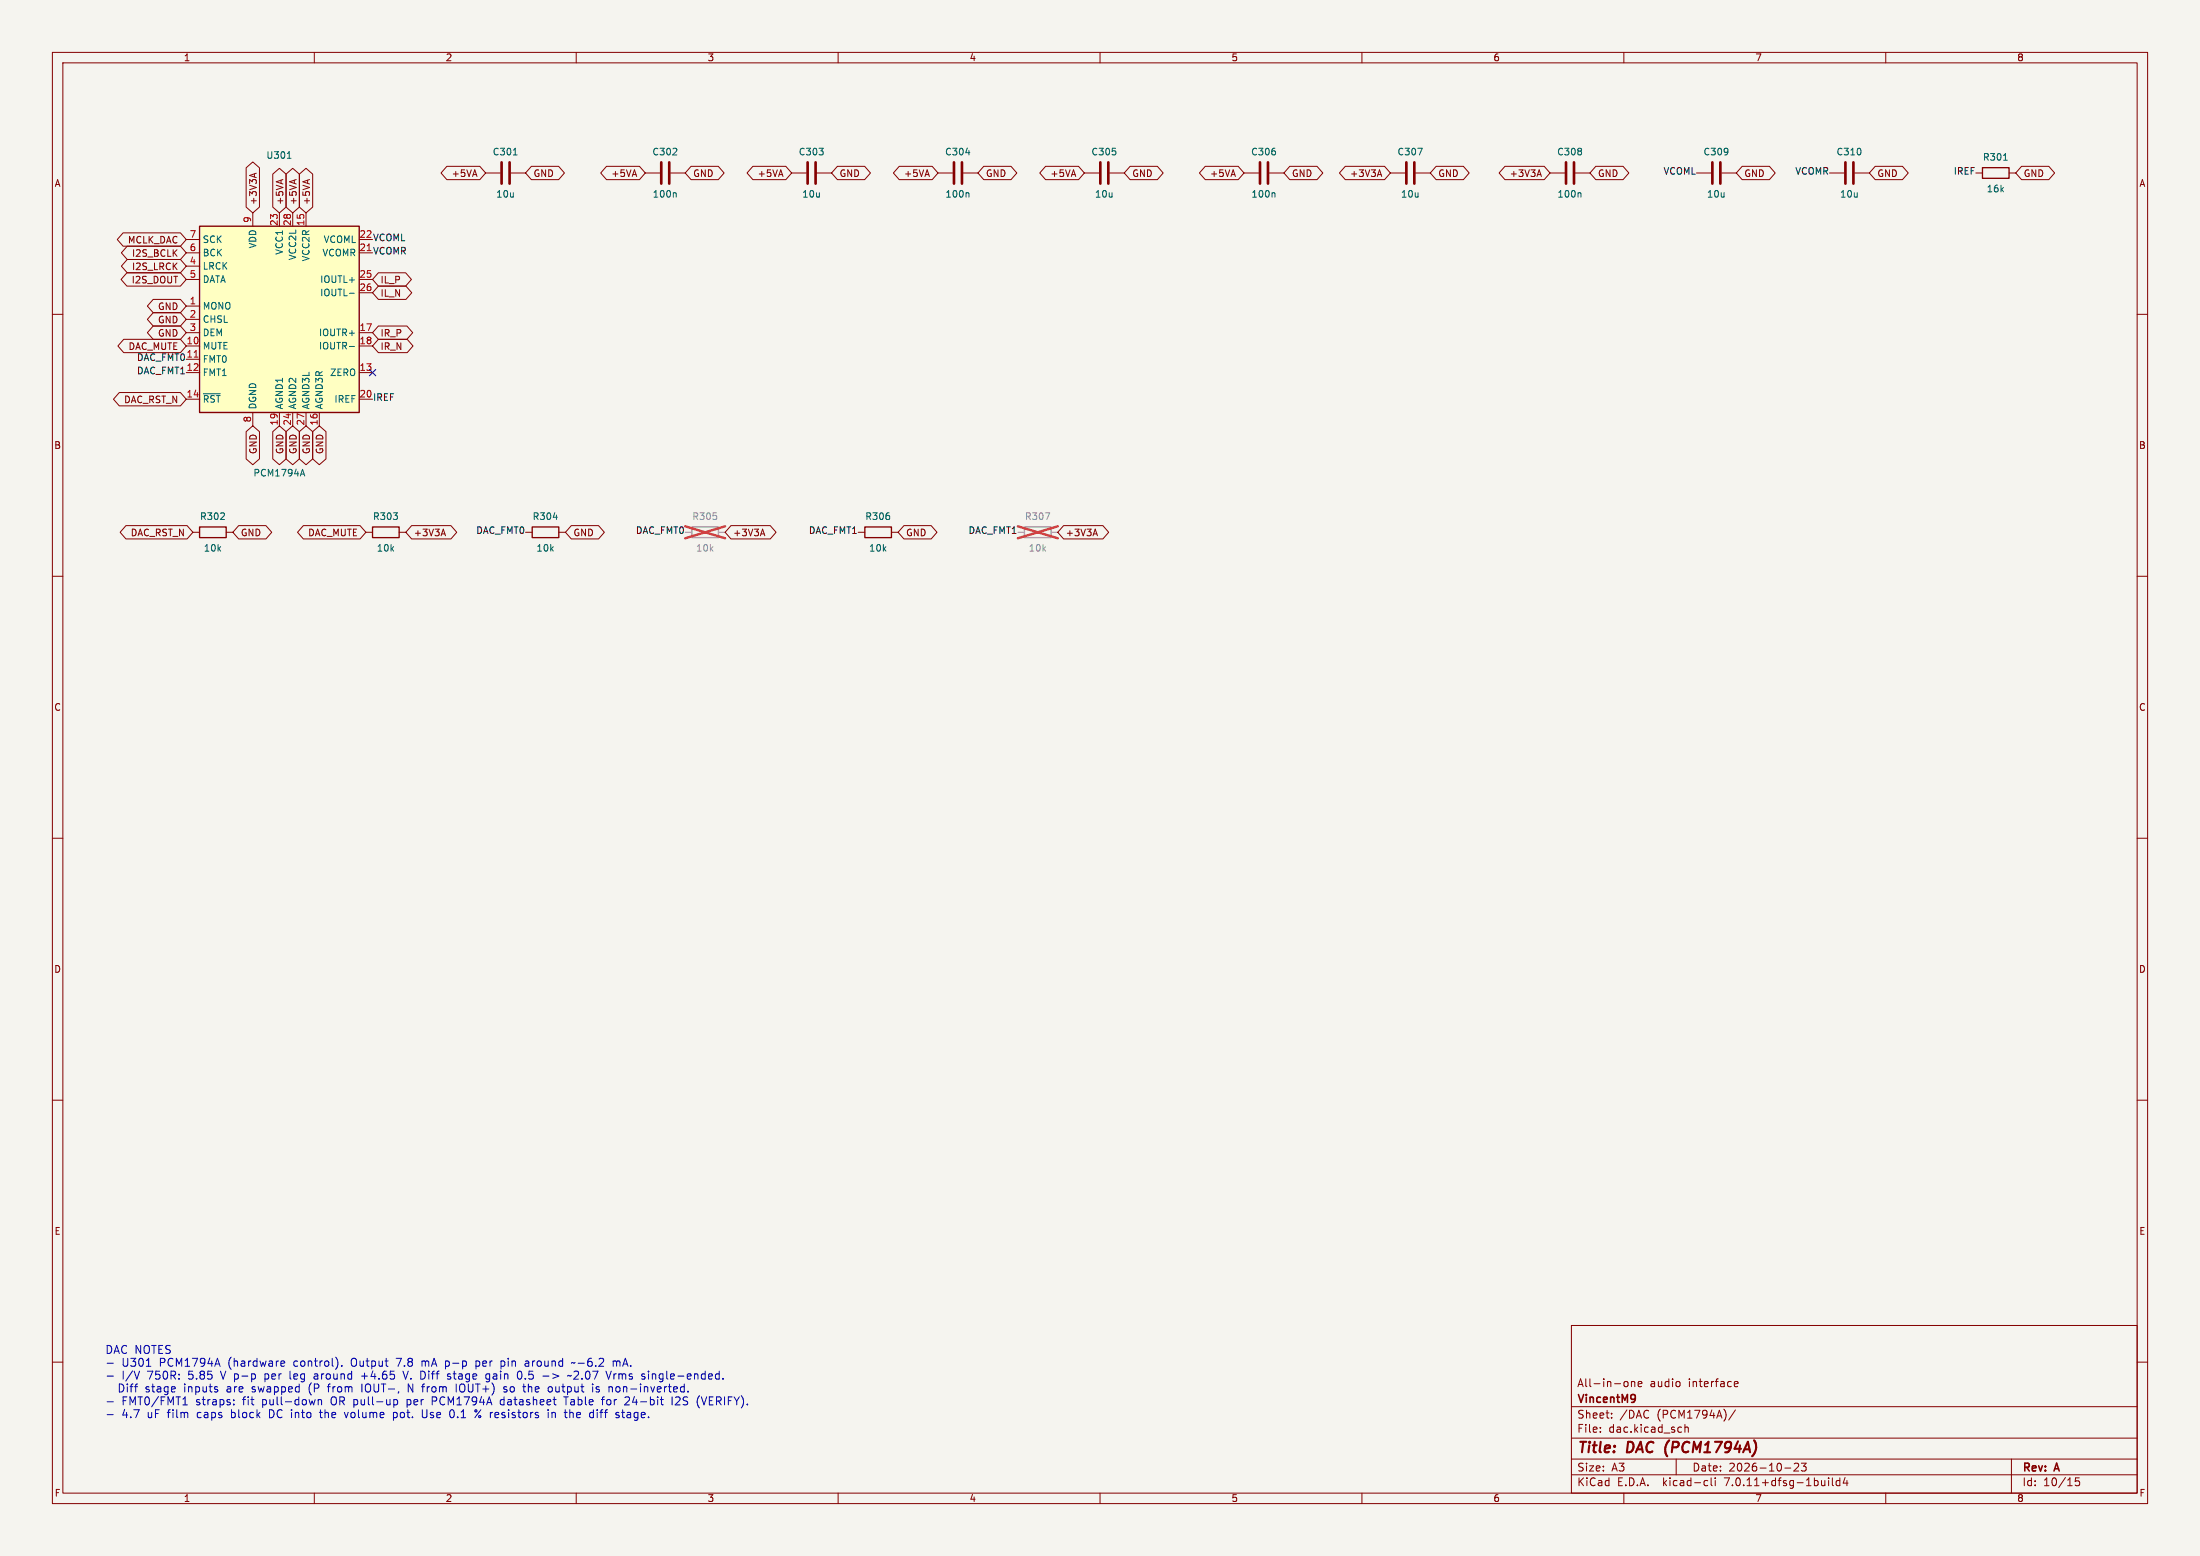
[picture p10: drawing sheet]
<svg xmlns="http://www.w3.org/2000/svg" width="420mm" height="297mm" viewBox="0 0 420 297" stroke-linecap="round" stroke-linejoin="round" font-family="sans-serif">
<path d="M0 0h420v297h-420z" fill="#f5f4ef" stroke="#f5f4ef" stroke-width=".19"/>
<g fill="none" stroke="#840000" stroke-width=".19">
<path d="M10 10h400v277h-400zM12 12h396v273h-396zM60 10v2M110 10v2M160 10v2M210 10v2M260 10v2M310 10v2M360 10v2M47 32l1.3-1.1 1.2 1.1v7.5l-1.2 1.1-1.3-1.1zM48.6 33.2v.6M48.9 33.1l-1.2 .4"/>
<path d="M52.1 33.2l1.2-1.1 1.3 1.1v6.3l-1.3 1.1-1.2-1.1zM54.6 33.2l1.3-1.1 1.3 1.1v6.3l-1.3 1.1-1.3-1.1zM57.1 33.2l1.3-1.1 1.3 1.1v6.3l-1.3 1.1-1.3-1.1zM85.3 31.8h6.3l1.1 1.2-1.1 1.3h-6.3l-1.1-1.3zM92.7 33h2.8M97.5 33h2.8M101.4 31.8h5.2l1.2 1.2-1.2 1.3h-5.2l-1.1-1.3zM115.8 31.8h6.3l1.1 1.2-1.1 1.3h-6.3l-1.1-1.3zM123.2 33h2.8M128 33h2.8M131.9 31.8h5.2l1.1 1.2-1.1 1.3h-5.2l-1.1-1.3zM143.7 31.8h6.3l1.1 1.2-1.1 1.3h-6.3l-1.1-1.3z"/>
<path d="M151.1 33h2.8M156 33h2.7M159.9 31.8h5.2l1.1 1.2-1.1 1.3h-5.2l-1.2-1.3zM171.7 31.8h6.3l1.1 1.2-1.1 1.3h-6.3l-1.1-1.3zM179.1 33h2.8M183.9 33h2.8M187.8 31.8h5.2l1.1 1.2-1.1 1.3h-5.2l-1.1-1.3zM199.6 31.8h6.3l1.1 1.2-1.1 1.3h-6.3l-1.1-1.3zM207 33h2.8M211.8 33h2.8M215.7 31.8h5.2l1.2 1.2-1.2 1.3h-5.2l-1.1-1.3zM230.1 31.8h6.3l1.1 1.2-1.1 1.3h-6.3l-1.1-1.3z"/>
<path d="M237.5 33h2.8M242.3 33h2.8M246.2 31.8h5.2l1.1 1.2-1.1 1.3h-5.2l-1.1-1.3zM256.8 31.8h7.5l1.1 1.2-1.1 1.3h-7.5l-1.1-1.3zM263.1 33.3h.6M263.4 32.4l.4 1.3M265.4 33h2.8M270.3 33h2.7M274.2 31.8h5.2l1.1 1.2-1.1 1.3h-5.2l-1.2-1.3zM287.3 31.8h7.5l1.1 1.2-1.1 1.3h-7.5l-1.1-1.3zM293.5 33.3h.6M293.8 32.4l.5 1.3"/>
<path d="M295.9 33h2.8M300.7 33h2.8M304.6 31.8h5.2l1.2 1.2-1.2 1.3h-5.2l-1.1-1.3zM323.8 33h2.8M328.7 33h2.8M332.6 31.8h5.2l1.1 1.2-1.1 1.3h-5.2l-1.1-1.3zM349.2 33h2.8M354.1 33h2.8M358 31.8h5.2l1.1 1.2-1.1 1.3h-5.2l-1.1-1.3zM377.2 33h1.3M383.5 33h1.3M385.9 31.8h5.2l1.1 1.2-1.1 1.3h-5.2l-1.1-1.3z"/>
<path d="M10 60h2M23.5 44.4h10.9l1.2 1.3-1.2 1.3h-10.9l-1.1-1.3zM24.2 52.1h10.2l1.2 1.2-1.2 1.3h-10.2l-1.1-1.3zM24.3 49.5h10.1l1.2 1.3-1.2 1.3h-10.1l-1.1-1.3zM24.3 47h10.1l1.2 1.3-1.2 1.2h-10.1l-1.1-1.2zM29.2 59.7h5.2l1.2 1.3-1.2 1.2h-5.2l-1.1-1.2zM29.2 57.1h5.2l1.2 1.3-1.2 1.3h-5.2l-1.1-1.3zM35.6 58.4h2.5M35.6 48.3h2.5M35.6 45.7h2.5M35.6 53.3h2.5M35.6 50.8h2.5"/>
<path d="M48.3 40.6v2.6M53.3 40.6v2.6M55.9 40.6v2.6M58.4 40.6v2.6M68.6 48.3h2.5M68.6 45.7h2.5M68.6 53.3h2.5M68.6 55.9h2.5M72.2 52.1h5.2l1.1 1.2-1.1 1.3h-5.2l-1.1-1.3zM72.2 54.6h5.3l1.1 1.3-1.1 1.3h-5.3l-1.1-1.3zM408 60h2M22.8 74.9h11.6l1.2 1.3-1.2 1.3h-11.6l-1.1-1.3z"/>
<path d="M23.6 64.8h10.8l1.2 1.2-1.2 1.3h-10.8l-1.1-1.3zM29.2 62.2h5.2l1.2 1.3-1.2 1.3h-5.2l-1.1-1.3zM35.6 66h2.5M35.6 68.6h2.5M35.6 71.1h2.5M35.6 76.2h2.5M35.6 63.5h2.5M35.6 61h2.5M48.3 78.7v2.6M53.3 78.7v2.6M55.9 78.7v2.6M58.4 78.7v2.6"/>
<path d="M61 78.7v2.6M68.6 66h2.5M68.6 71.1h2.5M68.6 76.2h2.5M68.6 63.5h2.5M72.2 62.2h5.5l1.1 1.3-1.1 1.3h-5.5l-1.1-1.3zM72.2 64.8h5.5l1.1 1.2-1.1 1.3h-5.5l-1.1-1.3zM47 82.4l1.3-1.1 1.2 1.1v5.2l-1.2 1.1-1.3-1.1zM52.1 82.4l1.2-1.1 1.3 1.1v5.2l-1.3 1.1-1.2-1.1zM54.6 82.4l1.3-1.1 1.3 1.1v5.2l-1.3 1.1-1.3-1.1zM57.1 82.4l1.3-1.1 1.3 1.1v5.2l-1.3 1.1-1.3-1.1zM59.7 82.4l1.3-1.1 1.2 1.1v5.2l-1.2 1.1-1.3-1.1z"/>
<path d="M10 110h2M24 100.3h11.7l1.1 1.3-1.1 1.3h-11.7l-1.1-1.3zM36.8 101.6h1.3M43.2 101.6h1.2M45.6 100.3h5.2l1.1 1.3-1.1 1.3h-5.2l-1.2-1.3zM57.9 100.3h10.8l1.1 1.3-1.1 1.3h-10.8l-1.1-1.3zM69.8 101.6h1.3M76.2 101.6h1.3M78.6 100.3h7.5l1.1 1.3-1.1 1.3h-7.5l-1.1-1.3zM84.3 101.9h.6M84.6 101l.4 1.3M100.3 101.6h1.3"/>
<path d="M106.7 101.6h1.2M109.1 100.3h5.2l1.1 1.3-1.1 1.3h-5.2l-1.2-1.3zM139.5 100.3h7.5l1.2 1.3-1.2 1.3h-7.5l-1.1-1.3zM145.3 101.9h.6M145.6 101l.4 1.3M163.8 101.6h1.3M170.2 101.6h1.2M172.6 100.3h5.2l1.1 1.3-1.1 1.3h-5.2l-1.2-1.3zM203 100.3h7.5l1.2 1.3-1.2 1.3h-7.5l-1.1-1.3zM208.8 101.9h.6M209.1 101l.4 1.3M408 110h2"/>
<path d="M10 160h2M408 160h2M10 210h2M408 210h2M10 260h2M300 253h108v32h-108zM408 260h2M300 278.5h108M300 274.5h108M300 268.5h108M305.5 273.2v.2M305.5 272.5v.1"/>
<path d="M307.7 270.5v.2M307.7 269.8v.1M310.3 263.7l.4 .1 .1 .2-.1 .5-.4 .2M311.4 263.8l.3-.1 .3 .1 .1 .9M311.4 263.7v1M312.7 264.2l.7-.2v-.2l-.5-.1-.2 .2 .1 .7h.6M320 278.5v3M320.7 263.8v.7M320.9 272.4l.1 .1M321 273.3l-.1 .1M321.7 271.9v1.5M321.7 272.5l.2-.1 .3 .1 .1 .9"/>
<path d="M331.1 264.2l.7-.2-.1-.2-.4-.1-.2 .2 .1 .7h.5M331.3 269.1l-1.3 1.9M342.5 279.4l.6-.1 .2 .1 .1 .3-1 1.1h1M343.9 279.3h.9l-.5 .6 .4 .1v.6l-.2 .2-.6-.2M384 278.5v6.5M60 285v2M110 285v2M160 285v2M210 285v2M260 285v2M300 281.5h108M310 285v2"/>
<path d="M325.6 282.6l.4 .1M326 283.5l-.4 .1M326.7 282.1v1.3l.2 .2M327.4 282.1v.1M327.4 282.6v1M340.7 280.2h1.2M349.1 282.1v.1M349.1 282.6v1M349.8 282.1v1.3l.2 .2M351.2 282.7l-.4-.1-.3 .3 .2 .6h.5M351.2 282.1v1.5M352.2 282l-.3 1.1h.9"/>
<path d="M352.6 282.6v1M360 285v2M396.9 282.1h-.7v.7l.2-.1h.5l.1 .2-.1 .5-.2 .2-.5-.2"/>
</g>
<path d="M312 266.3h.1a1.27 1.27 0 0 1-.1 1.2M312.2 266.8l-.2 .2" fill="none" stroke="#840000" stroke-width=".3"/>
<g fill="none" stroke="#840000" stroke-width=".51">
<path d="M95.8 31v4.1M97.3 31v4.1M126.2 31v4.1M127.8 31v4.1M154.2 31v4.1M155.7 31v4.1M182.1 31v4.1M183.6 31v4.1M210.1 31v4.1M211.6 31v4.1M240.5 31v4.1M242.1 31v4.1"/>
<path d="M268.5 31v4.1M270 31v4.1M299 31v4.1M300.5 31v4.1M326.9 31v4.1M328.4 31v4.1M352.3 31v4.1M353.8 31v4.1"/>
</g>
<g fill="none" stroke="#006464" stroke-width=".19">
<path d="M54.9 30.2h.7M98 29.6h.7M128.9 36.8l.2 .2v.6M184.4 29.1h.7M184.8 36.8l.2 .2v.6M243.2 36.8l.2 .2v.6M270.7 28.3h.8l-.5 1.3M301.6 36.8l.2 .2v.6M382.5 30.6h.7M66.7 56h1M38.8 75.2h3.2M66.7 66.1h1"/>
<path d="M57.5 90.5h.6M57.8 89.6l.4 1.3M105.6 98.7h.8"/>
</g>
<path d="M378.5 32h5v2h-5zM38.1 43.2h30.5v35.5h-30.5zM38.1 100.6h5.1v2h-5.1zM71.1 100.6h5.1v2h-5.1zM101.6 100.6h5.1v2h-5.1zM165.1 100.6h5.1v2h-5.1z" fill="none" stroke="#840000" stroke-width=".25"/>
<path d="M132.1 100.6h5.1v2h-5.1zM195.6 100.6h5.1v2h-5.1z" fill="none" stroke="#9c9b98" stroke-width=".25"/>
<path d="M130.8 101.6h1.3M137.2 101.6h1.2M194.3 101.6h1.3M200.7 101.6h1.2" fill="none" stroke="#9c9b98" stroke-width=".19"/>
<path d="M130.8 100.5l7.6 2.2M138.4 100.5l-7.6 2.2M194.3 100.5l7.6 2.2M201.9 100.5l-7.6 2.2" fill="none" stroke="#eb3a3d" stroke-width=".46"/>
<path d="M199.5 97.9h.9l-.6 1.3" fill="none" stroke="#939391" stroke-width=".19"/>
<path d="M38.1 43.2h30.5v35.5h-30.5z" fill="#ffffc2" stroke="#ffffc2" stroke-width=".19"/>
<path d="M70.1 47.8h.7M37.1 68.2h.7" fill="none" stroke="#a90000" stroke-width=".19"/>
<g fill="none" stroke="#0000c2" stroke-width=".19">
<path d="M53.8 259.8h.5l.1 .3-.8 .2M90.9 259.8v1.5M91.3 259.8h-.4M95.6 259.8h.6M95.6 259.8v1.5M100.3 259.8h.6M117.1 259.9l.4-.1 .2 .2M117.1 259.8v1M117.7 260v.8M118.1 259.8h-.3l-.1 .2M20.5 260.2h1.1M20.5 262.7h1.1"/>
<path d="M20.5 267.6h1.1M20.5 270h1.1M26.6 261.7l-.5 1.5M27.9 260.8h.9M34.9 268.2h.9M35.3 266.6v1.6M44.6 268v.2M44.6 267.2v.2M54.3 260.7l-.5 .1M55.4 261.7v1.5M59.1 264.6v1M60.2 262.7a.3 .3 0 0 0-.3 .3 .3 .3 0 0 0 .3 .2"/>
<path d="M60.2 267.1l-.3 1.1M60.7 267.1v1.1M60.8 267.2l-.1 .1M61 269.6h.5M61.2 269.1v1.4M61.3 267.2l.1 1M62.5 264.7h.6M62.7 264.4v1.3M65.2 260.6v.2M65.7 269.6l.4 1M69 262.7h1.2M69.1 264.2v1.5"/>
<path d="M75.1 269.7h.6M75.1 269.6v1.5M75.1 270.5h.6M75.2 267.1v1.6M75.3 267.1l-.1 .1M75.6 267.1l.3 .3v.5l-.3 .3-.4-.1M76.9 261.7l.5 1.5 .5-1.5M77.9 265.7v-1.5l.9 1.5M80.6 269.1l.1 1.4 .2 .1 .5-.1M82.5 266.6v1.6M82.5 267.4h.6M85.4 262.5l.7 .5-.3 .2h-.4"/>
<path d="M85.5 262.3l-.1 .1M86.6 269.2v.2M86.6 270.3l-.1 .2-.3 .1M87.1 264.2v1.5M87.7 264.7v.5l.3 .4M90.6 269.3l.3 .2 .2-.2M90.9 260.7l.4 .1M91.6 270.2l-.2 .2 .2 .2M91.8 269.1l-1.2 1.5M92.9 262.3l-.2 .2 .1 .6 .2 .1h.5M93.5 262.2v1.3l-.3 .3-.4-.1M95.6 260.7h.6"/>
<path d="M95.6 267.2l-.1 .7 .1 .2 .5 .1M95.8 267.1h.3M96.2 264.8v.3l.5 .2 .1 .2-.2 .2-.4-.1M99.6 262.3l-.1 .8-.2 .1-.4-.1M100 264.2v1.3M100.9 264.2v1.5M100.9 260.1l-.5 .1a.3 .3 0 0 0-.2 .3 .3 .3 0 0 0 .2 .3l.5-.1M101.1 264.7l-.2 .1M103.6 262.7h1.2M104.6 269.6v1M105.2 264.7l.2 .3v.4l-.2 .3M105.4 269.6v1"/>
<path d="M106 269.7l-.4-.1-.2 .1M108.1 266.6v1.6M108.8 269.1v1.5M109.1 262.5l-.2 .2-.3-.2-.3 .2M109.2 269.6l-.4 .1M109.8 260.1l-.2 .1-.3-.1-.2 .1M110.2 261.7l-.6 .2M110.4 262.4l-.9 .8h1M114 269.6v1M114.4 264.8l-.4-.1-.2 .2 .1 .2 .5 .2v.3h-.6M114.8 267.1h.6M115 266.8v1.4"/>
<path d="M116.7 261.7l-.5 1.5M117.2 262.2v1M117.3 262.3l-.1 .2M117.9 264.7l-.3 .3v.4l.3 .3M118.7 269.6h.5M118.9 269.1v1.3l.3 .2M120.1 267.3l-.9 .9h1M123.8 261.7v.2M123.8 262.2v1M128.3 266.6v1.6M129.8 267.3l-.9 .9h.9M131.4 265.6v.1"/>
<path d="M133.9 266.6l.5 1.6"/>
</g>
<path d="M70.5 70.5l1.2 1.2M71.7 70.5l-1.2 1.2" fill="none" stroke="#000084" stroke-width=".19"/>
<g font-size="2.8" fill="#840000">
<text x="301" y="277.9">Title:</text>
<text x="310.6" y="277.9">DAC (PCM1794A)</text>
</g>
<g font-size="2.1" fill="#0000c2">
<text x="20" y="258.7">DAC NOTES</text>
<text x="23.2" y="261.2">U301</text>
<text x="23.2" y="263.6">I/V</text>
<text x="28.1" y="263.6">750R:</text>
<text x="30.5" y="261.2">PCM1794A</text>
<text x="36.1" y="263.6">5.85</text>
<text x="42.5" y="263.6">V p-p</text>
<text x="43.7" y="261.2">(hardware</text>
<text x="51" y="263.6">per</text>
<text x="56" y="263.6">leg</text>
<text x="56.3" y="261.2">control).</text>
<text x="60.8" y="263.6">around</text>
<text x="67.4" y="261.2">Output</text>
<text x="69.9" y="263.6">+4.65</text>
<text x="76.2" y="261.2">7.8</text>
<text x="78.2" y="263.6">V. Diff</text>
<text x="81.2" y="261.2">mA p-p</text>
<text x="86.9" y="263.6">stage</text>
<text x="91.8" y="261.2">per</text>
<text x="94.3" y="263.6">gain</text>
<text x="96.7" y="261.2">pin</text>
<text x="100.5" y="263.6">0.5</text>
<text x="101.5" y="261.2">around</text>
<text x="105.5" y="263.6">-&gt;</text>
<text x="110.5" y="263.6">~2.07</text>
<text x="110.7" y="261.2">~-6.2</text>
<text x="118" y="263.6">Vrms</text>
<text x="118.6" y="261.2">mA.</text>
<text x="124.9" y="263.6">single-ended.</text>
<text x="22.6" y="266.1">Diff</text>
<text x="23.2" y="268.5">FMT0/FMT1</text>
<text x="27.9" y="266.1">stage</text>
<text x="35.4" y="266.1">inputs</text>
<text x="37.4" y="268.5">straps:</text>
<text x="43.7" y="266.1">are</text>
<text x="46.5" y="268.5">fit</text>
<text x="48.6" y="266.1">swapped</text>
<text x="50.3" y="268.5">pull-down</text>
<text x="59.6" y="266.1">(P</text>
<text x="63.5" y="266.1">from</text>
<text x="63.6" y="268.5">OR pull-up</text>
<text x="70" y="266.1">IOUT-,</text>
<text x="78.3" y="268.5">per</text>
<text x="79" y="266.1">N from</text>
<text x="83.3" y="268.5">PCM1794A</text>
<text x="88.4" y="266.1">IOUT+)</text>
<text x="96.5" y="268.5">datasheet</text>
<text x="97.7" y="266.1">so</text>
<text x="101.7" y="266.1">the</text>
<text x="106.5" y="266.1">output</text>
<text x="108.9" y="268.5">Table</text>
<text x="115.1" y="266.1">is</text>
<text x="116.2" y="268.5">for</text>
<text x="118.4" y="266.1">non-inverted.</text>
<text x="120.7" y="268.5">24-bit</text>
<text x="129.8" y="268.5">I2S</text>
<text x="134.8" y="268.5">(VERIFY).</text>
<text x="23.2" y="271">4.7</text>
<text x="28.1" y="271">uF</text>
<text x="32.1" y="271">film</text>
<text x="37.9" y="271">caps</text>
<text x="44.5" y="271">block</text>
<text x="51.9" y="271">DC into</text>
<text x="61.9" y="271">the</text>
<text x="66.8" y="271">volume</text>
<text x="76.2" y="271">pot.</text>
<text x="81.8" y="271">Use</text>
<text x="87.3" y="271">0.1</text>
<text x="92.2" y="271">% resistors</text>
<text x="106.5" y="271">in</text>
<text x="109.9" y="271">the</text>
<text x="114.8" y="271">diff</text>
<text x="119.9" y="271">stage.</text>
</g>
<g font-size="2.1" fill="#840000">
<text x="301" y="268.2">VincentM9</text>
<text x="301" y="265">All-in-one</text>
<text x="314.9" y="265">audio</text>
<text x="322.4" y="265">interface</text>
<text x="301" y="273.7">File:</text>
<text x="301" y="271">Sheet:</text>
<text x="307.1" y="273.7">dac.kicad_sch</text>
<text x="309.2" y="271">/DAC</text>
<text x="316.4" y="271">(PCM1794A)/</text>
<text x="301" y="281.1">Size:</text>
<text x="307.6" y="281.1">A3</text>
<text x="323" y="281.1">Date:</text>
<text x="330" y="281.1">2026-10-23</text>
<text x="386" y="281.3">Rev:</text>
<text x="392.4" y="281.3">A</text>
<text x="301" y="283.9">KiCad</text>
<text x="308.7" y="283.9">E.D.A.</text>
<text x="317.6" y="283.9">kicad-cli</text>
<text x="329.5" y="283.9">7.0.11+dfsg-1build4</text>
<text x="386" y="283.9">Id:</text>
<text x="390.1" y="283.9">10/15</text>
</g>
<g font-size="1.8" fill="#840000">
<text x="35" y="11.9">1</text>
<text x="85" y="11.9">2</text>
<text x="135" y="11.9">3</text>
<text x="185" y="11.9">4</text>
<text x="235" y="11.9">5</text>
<text x="285" y="11.9">6</text>
<text x="335" y="11.9">7</text>
<text x="385" y="11.9">8</text>
<text x="10.3" y="35.9">A</text>
<text x="86.1" y="34">+5VA</text>
<text x="101.8" y="34">GND</text>
<text x="116.6" y="34">+5VA</text>
<text x="132.2" y="34">GND</text>
<text x="144.5" y="34">+5VA</text>
<text x="160.2" y="34">GND</text>
<text x="172.5" y="34">+5VA</text>
<text x="188.1" y="34">GND</text>
<text x="200.4" y="34">+5VA</text>
<text x="216.1" y="34">GND</text>
<text x="230.9" y="34">+5VA</text>
<text x="246.5" y="34">GND</text>
<text x="257.6" y="34">+3V3A</text>
<text x="274.5" y="34">GND</text>
<text x="288.1" y="34">+3V3A</text>
<text x="305" y="34">GND</text>
<text x="332.9" y="34">GND</text>
<text x="358.3" y="34">GND</text>
<text x="386.2" y="34">GND</text>
<text x="408.3" y="35.9">A</text>
<text x="49.2" y="39.2" transform="rotate(-90 49.2 39.2)">+3V3A</text>
<text x="54.3" y="39.2" transform="rotate(-90 54.3 39.2)">+5VA</text>
<text x="56.8" y="39.2" transform="rotate(-90 56.8 39.2)">+5VA</text>
<text x="59.4" y="39.2" transform="rotate(-90 59.4 39.2)">+5VA</text>
<text x="24.3" y="46.7">MCLK_DAC</text>
<text x="25.1" y="51.8">I2S_LRCK</text>
<text x="25.1" y="49.2">I2S_BCLK</text>
<text x="25" y="54.3">I2S_DOUT</text>
<text x="30.1" y="59.4">GND</text>
<text x="72.5" y="54.3">IL_P</text>
<text x="72.5" y="56.8">IL_N</text>
<text x="30.1" y="64.5">GND</text>
<text x="30.1" y="61.9">GND</text>
<text x="72.5" y="64.5">IR_P</text>
<text x="24.4" y="67">DAC_MUTE</text>
<text x="72.5" y="67">IR_N</text>
<text x="23.6" y="77.2">DAC_RST_N</text>
<text x="10.3" y="85.9">B</text>
<text x="49.2" y="86.8" transform="rotate(-90 49.2 86.8)">GND</text>
<text x="54.3" y="86.8" transform="rotate(-90 54.3 86.8)">GND</text>
<text x="56.8" y="86.8" transform="rotate(-90 56.8 86.8)">GND</text>
<text x="59.4" y="86.8" transform="rotate(-90 59.4 86.8)">GND</text>
<text x="61.9" y="86.8" transform="rotate(-90 61.9 86.8)">GND</text>
<text x="408.2" y="85.9">B</text>
<text x="24.9" y="102.6">DAC_RST_N</text>
<text x="45.9" y="102.6">GND</text>
<text x="58.7" y="102.6">DAC_MUTE</text>
<text x="78.9" y="102.6">+3V3A</text>
<text x="109.4" y="102.6">GND</text>
<text x="139.9" y="102.6">+3V3A</text>
<text x="172.9" y="102.6">GND</text>
<text x="203.4" y="102.6">+3V3A</text>
<text x="10.3" y="135.9">C</text>
<text x="408.2" y="135.9">C</text>
<text x="10.3" y="185.9">D</text>
<text x="408.2" y="185.9">D</text>
<text x="10.3" y="235.9">E</text>
<text x="408.3" y="235.9">E</text>
<text x="10.3" y="285.9">F</text>
<text x="35" y="286.9">1</text>
<text x="85" y="286.9">2</text>
<text x="135" y="286.9">3</text>
<text x="185" y="286.9">4</text>
<text x="235" y="286.9">5</text>
<text x="285" y="286.9">6</text>
<text x="335" y="286.9">7</text>
<text x="385" y="286.9">8</text>
<text x="408.3" y="285.9">F</text>
</g>
<g font-size="1.8" fill="#006464">
<text x="94" y="29.9">C301</text>
<text x="124.4" y="29.9">C302</text>
<text x="152.4" y="29.9">C303</text>
<text x="180.3" y="29.9">C304</text>
<text x="208.3" y="29.9">C305</text>
<text x="238.7" y="29.9">C306</text>
<text x="266.7" y="29.9">C307</text>
<text x="297.2" y="29.9">C308</text>
<text x="325.1" y="29.9">C309</text>
<text x="350.5" y="29.9">C310</text>
<text x="50.8" y="30.5">U301</text>
<text x="378.4" y="30.9">R301</text>
<text x="94.6" y="37.9">10u</text>
<text x="124.5" y="37.9">100n</text>
<text x="153.1" y="37.9">10u</text>
<text x="180.4" y="37.9">100n</text>
<text x="208.9" y="37.9">10u</text>
<text x="238.8" y="37.9">100n</text>
<text x="267.4" y="37.9">10u</text>
<text x="297.2" y="37.9">100n</text>
<text x="325.8" y="37.9">10u</text>
<text x="351.2" y="37.9">10u</text>
<text x="379.2" y="36.9">16k</text>
<text x="38.6" y="46.6">SCK</text>
<text x="49.1" y="47.5" transform="rotate(-90 49.1 47.5)">VDD</text>
<text x="61.7" y="46.6">VCOML</text>
<text x="38.6" y="51.7">LRCK</text>
<text x="38.6" y="49.1">BCK</text>
<text x="54.2" y="48.7" transform="rotate(-90 54.2 48.7)">VCC1</text>
<text x="56.7" y="49.8" transform="rotate(-90 56.7 49.8)">VCC2L</text>
<text x="59.3" y="50" transform="rotate(-90 59.3 50)">VCC2R</text>
<text x="61.5" y="49.1">VCOMR</text>
<text x="38.6" y="59.3">MONO</text>
<text x="38.6" y="54.2">DATA</text>
<text x="61" y="54.2">IOUTL+</text>
<text x="61" y="56.7">IOUTL-</text>
<text x="38.6" y="61.8">CHSL</text>
<text x="38.6" y="64.4">DEM</text>
<text x="60.8" y="64.4">IOUTR+</text>
<text x="38.6" y="66.9">MUTE</text>
<text x="38.6" y="69.4">FMT0</text>
<text x="38.6" y="72">FMT1</text>
<text x="60.8" y="66.9">IOUTR-</text>
<text x="62.9" y="72">ZERO</text>
<text x="38.6" y="77.1">~{RST}</text>
<text x="63.8" y="77.1">IREF</text>
<text x="49.1" y="78.2" transform="rotate(-90 49.1 78.2)">DGND</text>
<text x="54.2" y="78.2" transform="rotate(-90 54.2 78.2)">AGND1</text>
<text x="56.7" y="78.2" transform="rotate(-90 56.7 78.2)">AGND2</text>
<text x="59.3" y="78.2" transform="rotate(-90 59.3 78.2)">AGND3L</text>
<text x="61.8" y="78.2" transform="rotate(-90 61.8 78.2)">AGND3R</text>
<text x="48.3" y="91.1">PCM1794A</text>
<text x="38.1" y="99.4">R302</text>
<text x="71.1" y="99.4">R303</text>
<text x="101.6" y="99.4">R304</text>
<text x="165.1" y="99.4">R306</text>
<text x="38.8" y="105.5">10k</text>
<text x="71.8" y="105.5">10k</text>
<text x="102.3" y="105.5">10k</text>
<text x="165.8" y="105.5">10k</text>
</g>
<g font-size="1.8" fill="#0f0f0f">
<text x="317.5" y="33.5">VCOML</text>
<text x="342.6" y="33.5">VCOMR</text>
<text x="372.9" y="33.5">IREF</text>
<text x="71.1" y="46.2">VCOML</text>
<text x="71.1" y="48.8">VCOMR</text>
<text x="26" y="69.1">DAC_FMT0</text>
<text x="26" y="71.6">DAC_FMT1</text>
<text x="35.5" y="68.3">11</text>
<text x="71.1" y="76.7">IREF</text>
<text x="90.8" y="102.1">DAC_FMT0</text>
<text x="121.3" y="102.1">DAC_FMT0</text>
<text x="154.3" y="102.1">DAC_FMT1</text>
<text x="184.8" y="102.1">DAC_FMT1</text>
</g>
<g font-size="1.8" fill="#a90000">
<text x="36.1" y="45.5">7</text>
<text x="48" y="42.6" transform="rotate(-90 48 42.6)">9</text>
<text x="53.1" y="43.2" transform="rotate(-90 53.1 43.2)">23</text>
<text x="55.6" y="43.2" transform="rotate(-90 55.6 43.2)">28</text>
<text x="58.2" y="43.2" transform="rotate(-90 58.2 43.2)">15</text>
<text x="68.5" y="45.5">22</text>
<text x="36.1" y="50.5">4</text>
<text x="36.1" y="53.1">5</text>
<text x="36.1" y="48">6</text>
<text x="68.5" y="48">21</text>
<text x="68.5" y="53.1">25</text>
<text x="36.1" y="58.2">1</text>
<text x="68.5" y="55.6">26</text>
<text x="35.5" y="65.8">10</text>
<text x="36.1" y="60.7">2</text>
<text x="36.1" y="63.2">3</text>
<text x="68.5" y="63.2">17</text>
<text x="68.5" y="65.8">18</text>
<text x="35.5" y="70.9">12</text>
<text x="68.5" y="70.9">13</text>
<text x="35.5" y="75.9">14</text>
<text x="68.5" y="75.9">20</text>
<text x="48" y="80.7" transform="rotate(-90 48 80.7)">8</text>
<text x="53.1" y="81.3" transform="rotate(-90 53.1 81.3)">19</text>
<text x="55.6" y="81.3" transform="rotate(-90 55.6 81.3)">24</text>
<text x="58.2" y="81.3" transform="rotate(-90 58.2 81.3)">27</text>
<text x="60.7" y="81.3" transform="rotate(-90 60.7 81.3)">16</text>
</g>
<g font-size="1.8" fill="#939391">
<text x="132.1" y="99.4">R305</text>
<text x="195.6" y="99.4">R307</text>
<text x="132.8" y="105.5">10k</text>
<text x="196.3" y="105.5">10k</text>
</g>
</svg>
